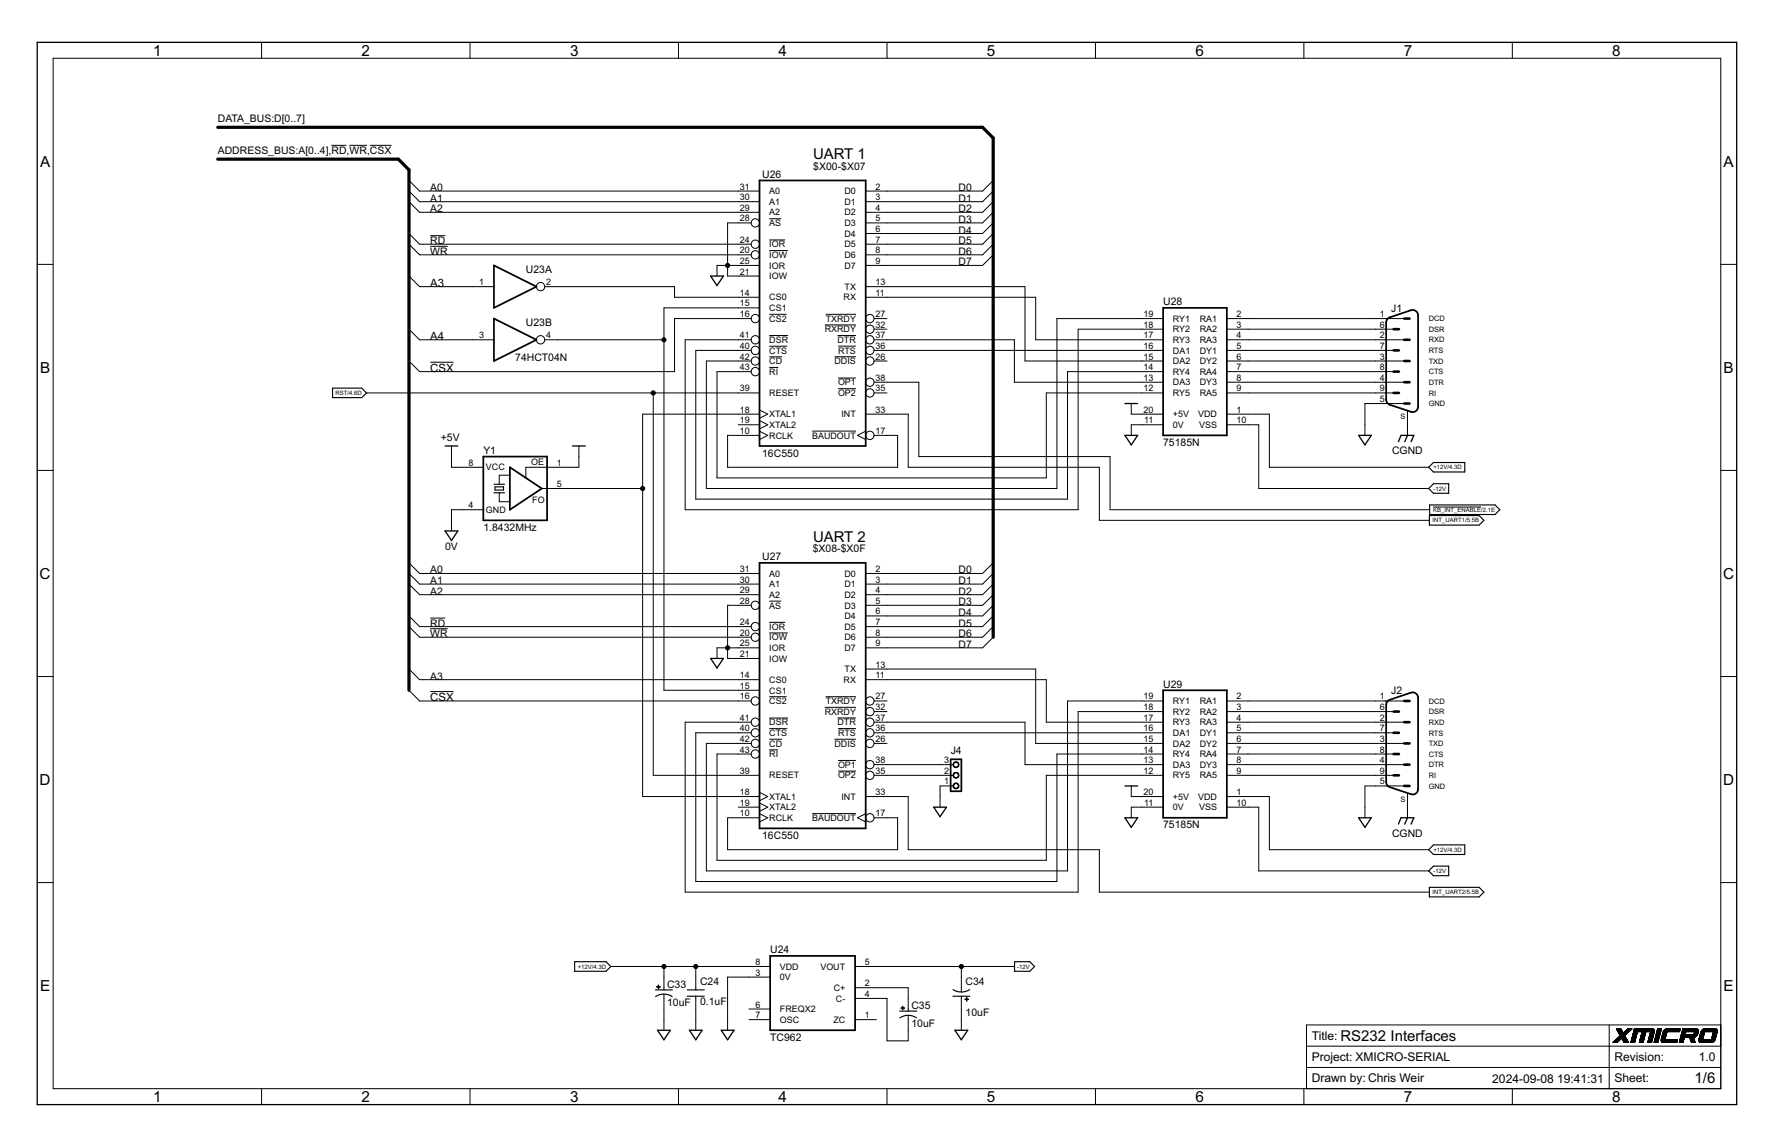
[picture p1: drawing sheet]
<svg xmlns="http://www.w3.org/2000/svg" width="432mm" height="279mm" viewBox="0 0 432 279" stroke-linecap="round" stroke-linejoin="round" font-family="sans-serif">
<g fill="none" stroke="#000" stroke-width=".24">
<path d="M12.9 14.2h405.9v250.8h-405.9zM63.7 10.3v3.9M114.4 10.3v3.9M165.1 10.3v3.9M215.9 10.3v3.9M266.6 10.3v3.9M317.4 10.3v3.9M368.1 10.3v3.9M80.7 35.4h3.6M85 35.4h4.3M90 35.4h5.3M99.5 43.9l2.6 2.6h82.8"/>
<path d="M99.5 46.5l2.6 2.6h82.8M99.5 49.1l2.6 2.6h82.8M99.5 56.8l2.6 2.6h80.8M99.5 59.4l2.6 2.6h80.8M104.7 57.4h3.7M104.7 59.9h4.3M182.9 54.3h-5.8v12.9h7.8M187.2 58.4h3.9M187.2 53.2h3M241.7 43.9l-2.5 2.6h-28.5M241.7 46.5l-2.5 2.6h-28.5M241.7 49.1l-2.5 2.6h-28.5"/>
<path d="M241.7 51.7l-2.5 2.6h-28.5M241.7 54.3l-2.5 2.5h-28.5M241.7 56.8l-2.5 2.6h-28.5M241.7 59.4l-2.5 2.6h-28.5M9.1 64.3h3.8M99.5 67.2l2.6 2.6h18.1M132.6 69.8h31.6v2.5h20.7M182.9 77.5h-18.7v12.9h-62.1l-2.6-2.5M184.9 64.6h-10.4v2.6M184.9 74.9h-23.3v93.1h23.3M187.2 76.5h4.3M187.2 61h4.5"/>
<path d="M200.8 79.1h7.5M201 76.5h7.3M210.7 72.3h41.4v10.4h31M210.7 69.8h38.8v18.1h33.6M212.7 77.5h3.2M241.7 62l-2.5 2.6h-28.5M283.1 77.5h-25.8v41.4h-85.4v-31h11M298.6 77.5h43.2M418.8 64.3h3.9M89.2 95.6h95.7M99.5 80.1l2.6 2.6h18.1M104.7 88.2h5.7"/>
<path d="M132.6 82.7h29M159 95.6v93.1h25.9M182.9 90.4h-8.4v25.9h80.2v-20.7h28.4M182.9 85.3h-13.5v36.2h90.4v-31.1h23.3M184.9 99.8l2 1-2 1M187.2 86.8h3.2M187.2 81.7h4.6M187.2 84.3h4.4M187.2 89.4h2.2M203.1 86.8h5.2M203.9 81.7h4.4M204 94.6h4.3"/>
<path d="M204 92h4.3M204 84.2h4.3M212.7 87.9h3.2M212.7 80.1h3.2M212.7 95.6h3.2M212.7 85.3h70.4M212.7 82.7h34.2v10.3h36.2M212.7 93h10.9v18.1h46.6v13h77.5M275.4 98.2v2.6h7.7M283.1 80.1h-20.7v44h-95.6v-41.4h16.1M298.6 87.9h43.2M298.6 80.1h40.6"/>
<path d="M298.6 95.6h40.6M298.6 85.3h40.6M298.6 82.7h43.2M298.6 93h43.2M298.6 90.4h40.6M341.8 98.2h-9.6v7.8M9.1 114.5h3.8M109.9 108.5v5.2h7.7M121.5 119.9v2.2h2.6M124.1 115.7h-2.6v2.2M131.9 118.9h24.5M140.9 108.5v5.2h-12.9v2.6"/>
<path d="M179.7 103.4h5.2M184.9 104.9l2 1.1-2 1M184.9 106h-7.8v7.7h41.4v-7.7h-5.8M184.9 100.8h-28.5v93.1h28.5M184.9 102.4l2 1-2 1M197.7 104.9h10.6M210.7 104.9l-2 1.1 2 1M210.7 100.8h10.4v12.9h46.5v12.9h80.1M283.1 103.4h-7.7v2.6M298.6 100.8h10.4v12.9h38.7M298.6 103.4h7.8v15.5h41.3M342.6 100v6"/>
<path d="M418.8 114.5h3.9M99.5 137l2.6 2.6h82.8M99.5 139.6l2.6 2.6h82.8M117.6 124.1h-7.7v5.1M241.7 137l-2.5 2.6h-28.5M241.7 139.6l-2.5 2.6h-28.5M348.8 123.4h11.7M99.5 142.2l2.6 2.5h82.8M99.5 149.9l2.6 2.6h80.8M99.5 152.5l2.6 2.6h80.8M104.7 150.4h3.7M104.7 153h4.3"/>
<path d="M182.9 147.3h-5.8v13h7.8M184.9 157.7h-10.4v2.6M187.2 154.1h4.5M187.2 151.5h3.9M187.2 146.3h3M241.7 142.2l-2.5 2.5h-28.5M241.7 144.7l-2.5 2.6h-28.5M241.7 147.3l-2.5 2.6h-28.5M241.7 149.9l-2.5 2.6h-28.5M241.7 152.5l-2.5 2.6h-28.5M241.7 155.1l-2.5 2.6h-28.5M9.1 164.7h3.8"/>
<path d="M99.5 162.8l2.6 2.6h82.8M99.5 168l2.6 2.6h80.8M104.7 168.3h5.7M182.9 178.4h-13.5v36.1h87.9v-31h25.8M187.2 169.6h4.3M187.2 179.9h3.2M187.2 177.3h4.4M187.2 174.8h4.6M200.8 172.1h7.5M201 169.6h7.3M203.1 179.9h5.2M203.9 174.7h4.4"/>
<path d="M204 177.3h4.3M210.7 165.4h44v10.4h28.4M210.7 162.8h41.4v18.1h31M212.7 170.6h3.2M212.7 173.2h3.2M212.7 178.4h70.4M212.7 175.8h36.8v10.3h33.6M283.1 170.6h-23.3v41.4h-87.9v-31.1h11M283.1 173.2h-20.7v43.9h-95.6v-41.3h16.1M298.6 170.6h43.2M298.6 173.2h40.6M298.6 178.4h40.6"/>
<path d="M298.6 175.8h43.2M418.8 164.7h3.9M179.7 196.4h5.2M182.9 183.5h-8.4v25.9h80.2v-20.7h28.4M184.9 198l2 1-2 1M184.9 199h-7.8v7.8h41.4v-7.8h-5.8M184.9 192.8l2 1.1-2 1M184.9 195.4l2 1-2 1.1M187.2 182.5h2.2M197.7 198h10.6M204 187.7h4.3M204 185.1h4.3"/>
<path d="M210.7 198l-2 1 2 1M210.7 193.9h10.4v12.9h46.5v10.3h80.1M212.7 180.9h3.2M212.7 188.7h19.4M212.7 186.1h19.4M232.1 191.3h-3.3v5.1M275.4 191.3v2.6h7.7M283.1 196.4h-7.7v2.6M298.6 193.9h10.4v12.9h38.7M298.6 196.4h7.8v15.6h41.3M298.6 180.9h43.2M298.6 188.7h40.6"/>
<path d="M298.6 186.1h43.2M298.6 183.5h40.6M341.8 191.3h-9.6v7.7M342.6 193.1v5.9M9.1 214.8h3.8M418.8 214.8h3.9M148.7 235.2h38.8M161.6 235.2v5.7M169.4 235.2v5.7M187.5 237.8h-10.4v12.9M208.1 235.2h38.8M234 235.2v6.2"/>
<path d="M161.6 242v8.7M169.4 242.5v8.2M182.3 248.2h5.2M182.3 245.6h5.2M208.1 240.4h13v5.7M208.1 243h7.8v10.3h5.2v-6.2M208.1 248.2h5.2M234 242.5v8.2M318 254.6h100.8M318 259.8h100.8M391.7 249.4v15.6M393.5 250.4l1 .1"/>
<path d="M393.5 250.5h1.1M393.6 250.6h1M393.6 250.6l1.1 .1M393.6 250.7h1.1M393.6 250.7l1.1 .1M393.7 252.7h2.1M393.7 250.8h1.1M393.7 253.6h-1M393.7 250.9h1.1M393.7 250.9l1.1 .1M393.8 253.6h-1.1M393.8 251h1.1"/>
<path d="M393.8 252.6h1.9M393.8 251.1h1.1M393.8 253.5h-1M393.9 252.6h1.8M393.9 251.1h1M393.9 251.2h1M393.9 253.4l-1 .1M393.9 251.2l1.1 .1M393.9 252.5h1.8M394 251.3h1M394 253.4h-1.1M394 251.4h1.1"/>
<path d="M394 252.4h1.6M394 251.4h2.1M394 253.3h-1M394.1 251.5h1.9M394.1 252.4h1.5M394.1 253.2l-1 .1M394.1 252.3h1.5M394.2 253.2h-1.1M394.2 251.7h1.6M394.2 252.2h1.3M394.2 251.8h1.5M394.3 253.1l-1.1 .1"/>
<path d="M394.3 253.1h-1M394.3 252.2h1.2M394.3 251.9h1.3M394.3 252h1.2M394.4 253h-1.1M394.4 252.1h1.1M394.4 252.1l-1.8 1.6h1.1M394.4 252.9l-1 .1M394.5 252.9h-1M394.6 252.8l-1 .1M394.6 252.8h-1M394.8 252.8h1"/>
<path d="M394.8 252.8l1.1 .1M394.9 252.9h1M394.9 252.9l1.1 .1M394.9 253h1.1M395 253.1h1M395 253.2h1.1M395.1 253.2l1 .1M395.1 253.3h1.1M395.1 253.4h1.1M395.2 253.4l1 .1M395.2 253.5h1.1M395.2 253.6h1.1"/>
<path d="M395.4 252.1l1 1.6h-1.1l-.6-1-1.1 1M395.4 252.1l1.8-1.7h-1l-1.1 1.1-.6-1.1h-1.1l1 1.7M395.4 252l-1 .1M395.6 251.8l-1.3 .1M395.9 251.7h-1.7M395.9 251.6h-1.8M396 251.5l-1.9 .1M396.2 251.4h-1.1M396.2 251.3h-1M396.3 251.2l-1 .1M396.4 251.2h-1.1M396.4 251.1h-1"/>
<path d="M396.5 251.1h-1M396.6 251h-1.1M396.6 250.9l-1 .1M396.7 250.9h-1M396.8 250.8h-1.1M396.9 250.7l-1.1 .1M396.9 250.7h-1M397 250.6l-1.1 .1M397 253.6h.9M397 250.6h-1M397 253.4h1M397.1 253.3h.9"/>
<path d="M397.1 253.2h.9M397.1 250.5h-1.1M397.1 253.1h.9M397.2 252.9h.9M397.2 250.4l-1.1 .1M397.2 252.8h.9M397.3 252.6h.9M397.3 252.4h.9M397.3 252.3h.9M397.4 252.2h.9M397.4 252.1h.9M397.4 251.9h.9"/>
<path d="M397.4 251.8h1M397.5 251.7h.9M397.5 251.6h.9M397.5 251.5h.9M397.6 251.4h.9M397.6 251.2h.9M397.6 251.1h.9M397.7 251h5M397.7 250.9h5M397.7 250.8h5M397.7 250.7h4.9M397.8 250.6h4.8"/>
<path d="M397.8 250.5h4.7M397.8 250.4l4.7 .1M397.9 253.6h-.9M397.9 253.5h-.9M398 253.4l-1 .1M398 253.2h-.9M398 253.1l-.9 .1M398.1 253h-.9M398.1 252.9l-.9 .1M398.1 252.8h-.9M398.1 252.7h-.9M398.2 252.6l-1 .1"/>
<path d="M398.2 252.5l-.9 .1M398.2 252.5h-.9M398.3 252.3h-1M398.3 252.2h-1M398.3 252l-.9 .1M398.3 252h-.9M398.4 251.8h-.9M398.4 251.7l-.9 .1M398.4 251.5l-.9 .1M398.5 251.3h-.9M398.5 251.2l-.9 .1M398.5 251.1l-.6 2.6"/>
<path d="M399.1 253.6h.9M399.1 253.5h.9M399.1 253.3h.9M399.2 253.1h.9M399.2 253h.9M399.2 252.9h1M399.3 252.8h.9M399.3 252.6h.9M399.4 252.4h.9M399.4 252.3h.9M399.5 252.1h.8M399.5 251.9h.9"/>
<path d="M399.5 251.8h.9M399.6 251.6h.9M399.6 251.4h.9M399.7 251.1l-.7 2.6h.9l.7-2.6M399.7 251.1h.9M400 253.6h-.9M400 253.4l-.9 .1M400 253.4h-.9M400.1 253.2h-.9M400.1 253.1h-.9M400.1 252.9l-.9 .1M400.2 252.9h-1"/>
<path d="M400.2 252.7h-.9M400.2 252.6h-.9M400.2 252.5l-.9 .1M400.3 252.5h-.9M400.3 252.4h-.9M400.3 252.2h-.9M400.3 252.1l-.9 .1M400.4 252.1h-.9M400.4 252h-.9M400.5 251.7l-1 .1M400.5 251.7h-.9M400.5 251.6h-.9"/>
<path d="M400.5 251.5h-.9M400.6 251.3h-1M400.6 251.2l-.9 .1M400.6 251.2h-.9M401.1 253.6h.9M401.2 253.4h.9M401.2 253.3h.9M401.2 253.1h.9M401.3 253.1h.8M401.3 252.9h.9M401.3 252.8h.9M401.4 252.6h.9"/>
<path d="M401.4 252.4h.9M401.4 252.3h.9M401.5 252.1h.9M401.5 252h.9M401.6 251.9h.8M401.6 251.8h.9M401.6 251.7h.9M401.6 251.6h.9M401.7 251.5h.8M401.7 251.4h.9M401.7 251.2h.9M401.8 251.1l-.7 2.6h.9l.6-2.5"/>
<path d="M401.8 251.1h.8M402 253.6h-.9M402 253.5h-.9M402.1 253.4h-.9M402.1 253.2l-.9 .1M402.1 253.2h-.9M402.2 253h-.9M402.2 252.9l-.9 .1M402.2 252.8h-.9M402.3 252.7h-1M402.3 250.4h.1M402.3 252.5h-.9"/>
<path d="M402.4 252.3h-1M402.4 250.4h-4.6l-.8 3.3h.9M402.4 252.2h-.9M402.4 250.4l.1 .1M402.4 252l-.9 .1M402.5 250.5h.1M402.5 251.8h-.9M402.5 251.7h-.9M402.5 250.5l.1 .1M402.5 251.5l-.9 .1M402.6 251.4h-.9M402.6 250.6v.1"/>
<path d="M402.6 251.3h-.9M402.6 251.2h-.9M402.6 250.7l.1 .1M402.7 253.6h.8M402.7 253.6h.9M402.7 251.1h-5.1M402.7 250.8v.2M402.7 251l-.1 .2M402.7 253.4h.9M402.8 253.1h.9M402.8 252.9h.9M402.9 252.7h.9"/>
<path d="M402.9 252.6h.9M402.9 252.5h.9M402.9 252.4h1M403 252.2h.9M403.1 252h.8M403.1 252h.9M403.1 251.9h.9M403.1 251.7h.9M403.1 251.7h1M403.2 251.5h.9M403.3 251.2h.9M403.3 251.1h.9"/>
<path d="M403.3 251h.9M403.4 250.8h.9M403.4 250.7h.9M403.4 250.6h.9M403.4 250.5h.9M403.5 253.7h-.9l.9-3.3h.9l-.9 3.3M403.6 253.5h-.9M403.6 253.3h-.9M403.7 253.2h-.9M403.7 253h-.9M403.8 252.8l-1 .1M403.8 252.8h-.9"/>
<path d="M403.8 252.5h-.9M403.9 252.3l-.9 .1M403.9 252.3h-.9M403.9 252.1h-.9M404 251.9h-.9M404 251.8h-.9M404.1 251.6h-.9M404.1 251.4l-.9 .1M404.1 251.4h-.9M404.2 251.3h-1M404.2 251.1h-.9M404.2 251h-.9"/>
<path d="M404.3 250.9h-.9M404.3 250.6l-.9 .1M404.3 253.2h3.9M404.3 253.1h4M404.3 253.3l.1 .2M404.3 253.2v.1M404.4 253h3.9l-.2 .7h-3.5M404.4 253.4h3.8M404.4 250.5h-.9M404.4 252.9l-.1 .3M404.4 252.8h.9M404.4 253.5h3.8"/>
<path d="M404.4 252.7h.9M404.4 253.5l.2 .2M404.5 252.6h.9M404.5 253.6h3.7M404.5 252.5h.9M404.5 252.3h.9M404.6 252.1h.9M404.6 253.7h.1M404.6 251.9h1M404.7 251.8h.9M404.7 251.6h.9M404.7 251.4h1"/>
<path d="M404.8 251.4h.9M404.8 251.2l-.4 1.7M404.8 251.1h.9M404.9 251.1l-.1 .1M404.9 251h3.9M404.9 250.9v.2M405 250.8h3.9M405 250.8l-.1 .1M405.2 250.7h3.7M405.2 250.6l-.2 .2M405.2 250.6h3.7M405.3 253h-.9"/>
<path d="M405.3 252.9h-.9M405.3 252.8l-.9 .1M405.4 252.6l-.9 .1M405.4 252.5h-.9M405.4 252.4h-.9M405.5 252.2h-.9M405.5 252.1l-.9 .1M405.5 250.4h3.5l-.2 .7h-3.9M405.5 252l-.9 .1M405.5 252h-.9M405.6 251.9h-1M405.6 250.4l-.4 .2"/>
<path d="M405.6 251.7l-.9 .1M405.6 251.7h-.9M405.6 251.5l-.9 .1M405.7 251.5h-1M405.7 251.3h-.9M405.7 251.2l-.9 .1M405.7 251.2h-.9M405.7 251.1l-.4 1.9M408.2 253.3h-3.8M408.2 253.2l-3.9 .1M408.3 253.1h-3.9M408.8 253.6h.9"/>
<path d="M408.8 253.5h.9M408.9 250.9h-4M408.9 253.2h.9M408.9 250.8h-3.9M408.9 250.7h-3.8M408.9 253h.9M408.9 253h1M408.9 250.5h-3.6M409 250.4l-3.6 .1M409 252.8h.9M409 252.7h.9M409.1 252.5h.9"/>
<path d="M409.3 251.8h3.9M409.3 251.6h.9M409.3 251.4h1M409.4 251.4h.9M409.4 251.2h.9M409.4 251.1h.9M409.4 251.1h4M409.5 250.8h3.9M409.5 250.7l3.9 .1M409.5 250.7h3.8M409.6 250.6l3.7 .1M409.6 250.6h3.7"/>
<path d="M409.6 250.5h3.6M409.6 250.5h3.5M409.6 250.4l-.9 3.3h1l.3-1.2M409.6 250.4h3.4M409.6 250.4l.7 .7-.1 .7M409.7 253.6h-.9M409.7 253.4h-.9M409.8 253.3h-.9M409.8 253.1l-.9 .1M409.8 253.1h-.9M409.9 252.9h-.9M409.9 252.8h-.9"/>
<path d="M409.9 252.6l-.9 .1M410 252.6h-1M410.2 251.7l-.9 .1M410.2 251.7h-.9M410.2 251.5l-.9 .1M410.3 251.5h-1M410.3 251.3h-.9M410.3 251.2h-.9M411.3 252.5l.9 .1M411.3 252.6h.9M411.4 252.7h.8M411.4 252.8h.9"/>
<path d="M411.4 252.8l.9 .1M411.4 252.9h.9M411.4 252.9l.9 .1M411.5 253h.9M411.5 253.1h.9M411.5 253.1l.9 .1M411.5 253.2h.9M411.5 253.2l1 .1M411.6 253.3h.9M411.6 253.4h.9M411.6 253.5h.9M411.6 253.6h1"/>
<path d="M411.7 253.6h.9M412.3 251.7h.9M412.3 251.6h.9M412.4 252.5h-3.3M412.4 251.4h.9M412.4 251.3h.9M412.5 251.1h.9M412.5 251.1l-.2 .7M412.6 252.4h-3.5M412.7 252.3l-.5 .2 .4 1.2h-.9l-.4-1.2M412.7 252.3l-3.6 .1M412.8 252.3h-3.7"/>
<path d="M412.9 252.2h-3.7M412.9 252.1l-3.7 .1M412.9 252.1h-3.7M412.9 250.4l.2 .1M413 252l-3.8 .1M413 252l-.3 .3M413 252h-3.8M413.1 251.9h-3.9M413.1 250.5l.3 .3M413.2 251.8l-.2 .2M413.2 251.7l-.9 .1M413.2 251.7v.1"/>
<path d="M413.2 251.6v.1M413.3 251.5l-.9 .1M413.3 251.5h-.9M413.3 251.2l-.9 .1M413.4 251.2h-.9M413.4 250.8v.1M413.4 251h-4M413.4 250.9l-3.9 .1M413.4 250.9h-3.9M413.4 250.9v.1M413.4 251l-.2 .6M413.5 253.3h3.8"/>
<path d="M413.5 253.1h3.9M413.5 253h3.9M413.5 253v.2M413.5 253.2l.1 .1M413.6 253.4h3.6M413.6 252.9l-.1 .1M413.6 253.3v.1M413.6 252.8h.9M413.6 253.4l.1 .2M413.6 253.5h3.5M413.6 253.6h3.4M413.6 252.6h.9"/>
<path d="M413.7 253.6l.1 .1M413.7 253.6h3.3M413.7 252.3h.9M413.8 253.7h3.1M413.8 252.1h.9M413.9 251.8h.8M413.9 251.8h.9M413.9 251.6h.9M413.9 251.5h.9M414 251.3h.9M414 251.2h.9M414 251.2l-.4 1.7"/>
<path d="M414 251.1h.9M414.1 250.9h3.9M414.2 250.9l-.2 .3M414.2 250.8h3.8M414.3 250.7h3.6M414.4 250.6h3.5M414.4 252.9l-.9 .1M414.5 252.9h-.9M414.5 250.5h3.4M414.5 250.5l-.3 .4M414.5 252.7h-.9M414.5 252.6h-.9"/>
<path d="M414.5 250.5h3.3M414.6 252.5h-.9M414.6 252.4h-.9M414.6 250.5h-.1M414.6 252.2h-.9M414.7 252.2h-1M414.7 252h-.9M414.7 250.4h3M414.7 251.9h-.9M414.7 250.4l-.1 .1M414.7 251.8l-.9 .1M414.8 251.7h-.9"/>
<path d="M414.8 251.5h-.9M414.8 251.4l-.9 .1M414.9 251.4h-.9M414.9 250.4h-.2M414.9 251.2h-.9M415 250.4l-.6 2.6M416.6 252.9h.9M416.6 252.8h.9M416.7 252.6h.9M416.7 252.5h.9M416.8 252.3h.8M416.8 252.3h.9"/>
<path d="M416.8 252.1h.9M416.8 253.7h-.1M416.9 251.8h.9M416.9 251.6h.9M417 251.4h.9M417 253.6l-.2 .1M417 251.3h.9M417.1 251.1h.9M417.1 251.1l-.5 1.9M417.1 253.5l-.1 .1M417.2 253.4l-.1 .1M417.3 253.2l-3.8 .1"/>
<path d="M417.4 253.2h-3.9M417.4 253.1l-3.9 .1M417.4 253.1l-.2 .3M417.5 252.9l-.9 .1M417.5 252.9l-.1 .2M417.5 252.9h-.9M417.5 250.4h.2M417.6 252.7h-1M417.6 252.6h-.9M417.6 252.5h-.9M417.6 252.4h-.9M417.7 252.2h-.9"/>
<path d="M417.7 252.1l-.9 .1M417.7 250.4l.2 .2M417.7 252h-.9M417.8 251.9h-.9M417.8 251.7l-.9 .1M417.8 251.7h-.9M417.9 251.5l-1 .1M417.9 251.5h-.9M417.9 250.6v.1M417.9 251.4h-.9M417.9 250.7l.1 .1M417.9 251.2l-.9 .1"/>
<path d="M417.9 250.7h-3.6M418 251.2h-1M418 251.1h-4M418 251h-3.9M418 250.9l-3.9 .1M418 250.8h-3.8M418 251.1l-.5 1.8M418 250.8v.3M418.8 249.4h-100.8v15.6M63.7 265v3.8M114.4 265v3.8M165.1 265v3.8"/>
<path d="M215.9 265v3.8M266.6 265v3.8M317.4 265v3.8M368.1 265v3.8"/>
<circle cx="183.9" cy="59.4" r="1.02"/>
<circle cx="183.9" cy="54.3" r="1.02"/>
<circle cx="131.6" cy="69.8" r="1.02"/>
<circle cx="183.9" cy="62" r="1.02"/>
<circle cx="183.9" cy="77.5" r="1.02"/>
<circle cx="211.7" cy="77.5" r="1.02"/>
<circle cx="131.6" cy="82.7" r="1.02"/>
<circle cx="183.9" cy="85.3" r="1.02"/>
<circle cx="183.9" cy="87.9" r="1.02"/>
<circle cx="183.9" cy="90.4" r="1.02"/>
<circle cx="183.9" cy="82.7" r="1.02"/>
<circle cx="211.7" cy="93" r="1.02"/>
<circle cx="211.7" cy="85.3" r="1.02"/>
<circle cx="211.7" cy="82.7" r="1.02"/>
<circle cx="211.7" cy="87.9" r="1.02"/>
<circle cx="211.7" cy="80.1" r="1.02"/>
<circle cx="211.7" cy="95.6" r="1.02"/>
<circle cx="211.7" cy="106" r="1.02"/>
<circle cx="183.9" cy="155.1" r="1.02"/>
<circle cx="183.9" cy="147.3" r="1.02"/>
<circle cx="183.9" cy="152.5" r="1.02"/>
<circle cx="183.9" cy="175.8" r="1.02"/>
<circle cx="183.9" cy="170.6" r="1.02"/>
<circle cx="183.9" cy="178.4" r="1.02"/>
<circle cx="211.7" cy="178.4" r="1.02"/>
<circle cx="211.7" cy="175.8" r="1.02"/>
<circle cx="211.7" cy="173.2" r="1.02"/>
<circle cx="211.7" cy="170.6" r="1.02"/>
<circle cx="183.9" cy="180.9" r="1.02"/>
<circle cx="183.9" cy="183.5" r="1.02"/>
<circle cx="211.7" cy="199" r="1.02"/>
<circle cx="211.7" cy="188.7" r="1.02"/>
<circle cx="211.7" cy="186.1" r="1.02"/>
<circle cx="211.7" cy="180.9" r="1.02"/>
</g>
<g fill="none" stroke="#000" stroke-width=".28">
<path d="M80.9 94.5h7.2l1.1 1.1-1.1 1.2h-7.2zM120.2 119.9h2.6M120.2 117.9h2.6M120.5 118.5h2.1v.8h-2.1zM347.7 113.7l1.2-1.1h7.6v2.3h-7.6zM347.7 118.9l1.2-1.2h3.7v2.4h-3.7zM347.9 125.5h12.1l1.2 1.1-1.2 1.2h-12.1zM348 122.9h15.9l1.2 1.2-1.2 1.1h-15.9zM347.7 206.8l1.2-1.2h7.6v2.4h-7.6zM347.9 216h12.1l1.2 1.1-1.2 1.2h-12.1zM348.9 210.8h3.7v2.3h-3.7l-1.2-1.1zM139.9 234.1h7.6l1.2 1.1-1.2 1.2h-7.6z"/>
<path d="M247 234.1h3.7l1.1 1.1-1.1 1.2h-3.7zM159.5 240.9h4.2M159.6 242.5a3.7 3.7 0 0 1 4 0M167.3 242.5h4.1M167.3 240.9h4.1M219 246.1h4.1M219.1 247.7a3.7 3.7 0 0 1 4 0M231.9 242.5h4.2M232 240.8a3.7 3.7 0 0 0 4 0"/>
</g>
<path d="M184.9 43.9h25.8v64.6h-25.8zM120.2 77.5l10.4 5.2-10.4 5.2zM120.2 64.6l10.4 5.2-10.4 5.1zM283.1 74.9h15.5v31.1h-15.5zM337.8 77.6l.5-.4 5.2-1.7a1.32 1.32 0 0 1 1.7 1.2v22.3a1.3 1.3 0 0 1-1.7 1.2l-5.2-1.7-.5-.4-.4-.5v-19.1zM117.6 111.1h15.6v15.5h-15.6zM124.1 113.7l7.8 5.2-7.8 5.2zM184.9 137h25.8v64.6h-25.8zM283.1 168h15.5v31h-15.5zM337.8 170.6l.5-.3 5.2-1.7a1.32 1.32 0 0 1 1.7 1.2v22.3a1.3 1.3 0 0 1-1.7 1.2l-5.2-1.7-.5-.4-.4-.5v-19.2zM231.4 184.8h2.6v7.8h-2.6zM187.5 232.6h20.6v18.1h-20.6z" fill="none" stroke="#000" stroke-width=".42"/>
<g fill="none" stroke="#000" stroke-width=".32">
<path d="M9.1 10.3h413.6v258.5h-413.6zM173 67.2h3.1l-1.6 2.3zM273.8 98.2h3.1M108.3 108.5h3.1M139.4 108.5h3.1M273.8 106h3.1l-1.5 2.3zM330.7 106h3.1l-1.6 2.3zM340.4 107.5l.6-1.5h3.1l-.6 1.5M342.6 106l-.7 1.5M108.3 129.2h3.1l-1.5 2.4zM173 160.3h3.1l-1.6 2.3zM227.3 196.4h3.1l-1.6 2.4z"/>
<path d="M273.8 199h3.1l-1.5 2.4zM273.8 191.3h3.1M330.7 199h3.1l-1.6 2.4zM342.6 199l-.7 1.6M340.4 200.6l.6-1.6h3.1l-.6 1.6M160 250.7h3.2l-1.6 2.4zM167.8 250.7h3.1l-1.5 2.4zM175.6 250.7h3.1l-1.6 2.4zM232.4 250.7h3.1l-1.5 2.4z"/>
</g>
<g fill="#000" stroke="#000" stroke-width=".24">
<path d="M232.1 185.6a.73 .73 0 0 1 1.2 .1 .73 .73 0 0 1-.4 1.1 .73 .73 0 0 1-.9-.7h.1a.58 .58 0 0 1 .9-.5 .58 .58 0 0 1 .1 1 .58 .58 0 0 1-.9-.3l-.1-.2h-.1z" fill-rule="evenodd"/>
<path d="M232.1 190.8a.73 .73 0 0 1 1.2 .1 .73 .73 0 0 1-.4 1.1 .73 .73 0 0 1-.9-.7h.1a.57 .57 0 0 1 .9-.5 .57 .57 0 0 1 .1 1 .57 .57 0 0 1-.9-.3l-.2-.2z" fill-rule="evenodd"/>
<path d="M232.1 188.2a.73 .73 0 0 1 1.2 .1 .73 .73 0 0 1-.4 1.1 .73 .73 0 0 1-.9-.7h.1a.58 .58 0 0 1 .9-.5 .58 .58 0 0 1 .1 1 .58 .58 0 0 1-.9-.3l-.2-.2z" fill-rule="evenodd"/>
<circle cx="177.1" cy="64.6" r=".51"/>
<circle cx="159" cy="95.6" r=".51"/>
<circle cx="161.6" cy="82.7" r=".51"/>
<circle cx="156.4" cy="118.9" r=".51"/>
<circle cx="177.1" cy="157.7" r=".51"/>
<circle cx="161.6" cy="235.2" r=".51"/>
<circle cx="169.4" cy="235.2" r=".51"/>
<circle cx="234" cy="235.2" r=".51"/>
</g>
<g fill="none" stroke="#000" stroke-width=".63">
<path d="M341.8 77.5h1.3M339.2 95.6h1.3M339.2 90.4h1.3M339.2 85.3h1.3M339.2 80.1h1.3M341.8 98.2h1.3M341.8 93h1.3M341.8 87.9h1.3M341.8 82.7h1.3M339.2 178.4h1.3M339.2 173.2h1.3M341.8 175.8h1.3"/>
<path d="M341.8 170.6h1.3M339.2 188.7h1.3M339.2 183.5h1.3M341.8 191.3h1.3M341.8 186.1h1.3M341.8 180.9h1.3"/>
</g>
<path d="M160.2 239.7h.1v.9h-.1zM159.8 240.1h.9v.1h-.9zM219.3 245.3h.9v.1h-.9zM219.7 244.9h.1v.9h-.1zM234.9 243.1h.9v.2h-.9zM235.2 242.8h.2v.8h-.2z" fill="#000" stroke="#000" stroke-width=".24"/>
<path d="M53 31h186.2l2.5 2.6v121.5M53 38.7h44l2.5 2.6v126.7" fill="none" stroke="#000" stroke-width=".78"/>
<g font-size="4.1">
<text x="37.3" y="13.6">1</text>
<text x="88" y="13.6">2</text>
<text x="138.7" y="13.6">3</text>
<text x="189.5" y="13.6">4</text>
<text x="240.2" y="13.6">5</text>
<text x="291" y="13.6">6</text>
<text x="341.7" y="13.6">7</text>
<text x="392.4" y="13.6">8</text>
<text x="9.7" y="40.6">A</text>
<text x="197.9" y="38.7">UART 1</text>
<text x="419.5" y="40.6">A</text>
<text x="9.7" y="90.7">B</text>
<text x="419.5" y="90.7">B</text>
<text x="197.9" y="131.8">UART 2</text>
<text x="9.6" y="140.9">C</text>
<text x="419.4" y="140.9">C</text>
<text x="9.6" y="191.1">D</text>
<text x="419.4" y="191.1">D</text>
<text x="9.7" y="241.2">E</text>
<text x="419.5" y="241.2">E</text>
<text x="326.3" y="253.3">RS232 Interfaces</text>
<text x="412.5" y="263.7">1/6</text>
<text x="37.3" y="268.2">1</text>
<text x="88" y="268.2">2</text>
<text x="138.7" y="268.2">3</text>
<text x="189.5" y="268.2">4</text>
<text x="240.2" y="268.2">5</text>
<text x="291" y="268.2">6</text>
<text x="341.7" y="268.2">7</text>
<text x="392.4" y="268.2">8</text>
</g>
<g font-size="3.3">
<text x="319.3" y="253.1">Title:</text>
<text x="319.3" y="258.2">Project: XMICRO-SERIAL</text>
<text x="319.3" y="263.4">Drawn by: Chris Weir</text>
<text x="363.2" y="263.7">2024-09-08</text>
<text x="379" y="263.7">19:41:31</text>
<text x="393" y="258.2">Revision:</text>
<text x="393" y="263.4">Sheet:</text>
<text x="413.5" y="258.2">1.0</text>
</g>
<g font-size="3.1">
<text x="104.7" y="69.8">A3</text>
<text x="104.7" y="82.7">A4</text>
<text x="104.7" y="90.5">CSX</text>
<text x="104.7" y="170.6">CSX</text>
</g>
<g font-size="2.8">
<text x="53" y="29.7">DATA_BUS:D[0..7]</text>
<text x="53" y="37.5">ADDRESS_BUS:A[0..4],RD,WR,CSX</text>
<text x="197.9" y="41.3">$X00-$X07</text>
<text x="104.7" y="46.5">A0</text>
<text x="185.5" y="43.3">U26</text>
<text x="233.3" y="46.5">D0</text>
<text x="104.7" y="51.7">A2</text>
<text x="104.7" y="49.1">A1</text>
<text x="233.3" y="51.7">D2</text>
<text x="233.3" y="49.1">D1</text>
<text x="104.7" y="59.4">RD</text>
<text x="233.3" y="59.4">D5</text>
<text x="233.3" y="56.8">D4</text>
<text x="233.3" y="54.3">D3</text>
<text x="104.7" y="62">WR</text>
<text x="233.3" y="64.6">D7</text>
<text x="233.3" y="62">D6</text>
<text x="128" y="66.5">U23A</text>
<text x="283.1" y="74.3">U28</text>
<text x="338.7" y="75.8">J1</text>
<text x="128" y="79.5">U23B</text>
<text x="125.4" y="87.9">74HCT04N</text>
<text x="107.3" y="107.3">+5V</text>
<text x="117.6" y="110.5">Y1</text>
<text x="185.5" y="111.1">16C550</text>
<text x="283.1" y="108.5">75185N</text>
<text x="338.8" y="110.6">CGND</text>
<text x="117.6" y="129.2">1.8432MHz</text>
<text x="108.3" y="133.9">0V</text>
<text x="185.5" y="136.3">U27</text>
<text x="197.8" y="134.4">$X08-$X0F</text>
<text x="104.7" y="142.2">A1</text>
<text x="104.7" y="139.6">A0</text>
<text x="233.3" y="142.2">D1</text>
<text x="233.3" y="139.6">D0</text>
<text x="104.7" y="144.7">A2</text>
<text x="233.3" y="149.9">D4</text>
<text x="233.3" y="147.3">D3</text>
<text x="233.3" y="144.7">D2</text>
<text x="104.7" y="152.5">RD</text>
<text x="104.7" y="155.1">WR</text>
<text x="233.3" y="155.1">D6</text>
<text x="233.3" y="152.5">D5</text>
<text x="233.3" y="157.7">D7</text>
<text x="104.7" y="165.4">A3</text>
<text x="283.1" y="167.4">U29</text>
<text x="338.7" y="168.9">J2</text>
<text x="231.4" y="183.5">J4</text>
<text x="283.1" y="201.6">75185N</text>
<text x="338.8" y="203.7">CGND</text>
<text x="185.5" y="204.2">16C550</text>
<text x="187.5" y="232">U24</text>
<text x="170.4" y="239.8">C24</text>
<text x="235" y="239.8">C34</text>
<text x="162.4" y="244.8">10uF</text>
<text x="162.4" y="240.4">C33</text>
<text x="170.4" y="244.7">0.1uF</text>
<text x="221.8" y="245.6">C35</text>
<text x="221.8" y="250">10uF</text>
<text x="235" y="247.3">10uF</text>
<text x="187.5" y="253.3">TC962</text>
</g>
<g font-size="2.4">
<text x="180.1" y="46.1">31</text>
<text x="187.2" y="47.3">A0</text>
<text x="205.6" y="47.3">D0</text>
<text x="213.1" y="46.1">2</text>
<text x="180.1" y="53.9">28</text>
<text x="180.1" y="51.3">29</text>
<text x="180.1" y="48.7">30</text>
<text x="187.2" y="52.4">A2</text>
<text x="187.2" y="49.9">A1</text>
<text x="205.6" y="49.9">D1</text>
<text x="205.6" y="52.4">D2</text>
<text x="213.1" y="48.7">3</text>
<text x="213.1" y="51.3">4</text>
<text x="213.1" y="53.9">5</text>
<text x="180.1" y="59.1">24</text>
<text x="187.2" y="55">AS</text>
<text x="205.6" y="55">D3</text>
<text x="205.6" y="57.6">D4</text>
<text x="213.1" y="56.5">6</text>
<text x="213.1" y="59.1">7</text>
<text x="180.1" y="61.6">20</text>
<text x="180.1" y="64.2">25</text>
<text x="187.2" y="62.8">IOW</text>
<text x="187.2" y="60.2">IOR</text>
<text x="187.2" y="65.4">IOR</text>
<text x="205.6" y="60.2">D5</text>
<text x="205.6" y="62.8">D6</text>
<text x="205.6" y="65.4">D7</text>
<text x="213.1" y="61.6">8</text>
<text x="213.1" y="64.2">9</text>
<text x="116.6" y="69.4">1</text>
<text x="133" y="69.4">2</text>
<text x="180.1" y="72">14</text>
<text x="180.1" y="66.8">21</text>
<text x="187.2" y="68">IOW</text>
<text x="205.5" y="70.5">TX</text>
<text x="213.1" y="72">11</text>
<text x="213.1" y="69.4">13</text>
<text x="180.1" y="74.6">15</text>
<text x="180.1" y="77.2">16</text>
<text x="187.2" y="73.1">CS0</text>
<text x="187.2" y="75.7">CS1</text>
<text x="205.3" y="73.1">RX</text>
<text x="213.1" y="77.2">27</text>
<text x="278.3" y="77.2">19</text>
<text x="301" y="77.2">2</text>
<text x="335.8" y="77.2">1</text>
<text x="116.6" y="82.3">3</text>
<text x="133" y="82.3">4</text>
<text x="180.1" y="82.3">41</text>
<text x="187.2" y="78.3">CS2</text>
<text x="187.2" y="83.5">DSR</text>
<text x="200.8" y="80.9">RXRDY</text>
<text x="201" y="78.3">TXRDY</text>
<text x="203.9" y="83.5">DTR</text>
<text x="213.1" y="79.7">32</text>
<text x="213.1" y="82.3">37</text>
<text x="278.3" y="79.7">18</text>
<text x="278.3" y="82.3">17</text>
<text x="285.5" y="78.3">RY1</text>
<text x="285.5" y="80.9">RY2</text>
<text x="285.5" y="83.5">RY3</text>
<text x="292" y="78.3">RA1</text>
<text x="292" y="80.9">RA2</text>
<text x="292" y="83.5">RA3</text>
<text x="301" y="79.7">3</text>
<text x="301" y="82.3">4</text>
<text x="335.8" y="82.3">2</text>
<text x="335.8" y="79.7">6</text>
<text x="180.1" y="84.9">40</text>
<text x="180.1" y="87.5">42</text>
<text x="187.2" y="86.1">CTS</text>
<text x="187.2" y="88.6">CD</text>
<text x="203.1" y="88.6">DDIS</text>
<text x="204" y="86">RTS</text>
<text x="213.1" y="87.5">26</text>
<text x="213.1" y="84.9">36</text>
<text x="278.3" y="84.9">16</text>
<text x="278.3" y="87.5">15</text>
<text x="285.5" y="86.1">DA1</text>
<text x="285.5" y="88.6">DA2</text>
<text x="292" y="86">DY1</text>
<text x="292" y="88.6">DY2</text>
<text x="301" y="84.9">5</text>
<text x="301" y="87.5">6</text>
<text x="335.8" y="87.5">3</text>
<text x="335.8" y="84.9">7</text>
<text x="180.1" y="95.3">39</text>
<text x="180.1" y="90.1">43</text>
<text x="187.2" y="91.2">RI</text>
<text x="204" y="93.8">OP1</text>
<text x="213.1" y="95.3">35</text>
<text x="213.1" y="92.7">38</text>
<text x="278.3" y="92.7">13</text>
<text x="278.3" y="90.1">14</text>
<text x="278.3" y="95.3">12</text>
<text x="285.5" y="93.8">DA3</text>
<text x="285.5" y="91.2">RY4</text>
<text x="292" y="91.2">RA4</text>
<text x="292" y="93.8">DY3</text>
<text x="301" y="90.1">7</text>
<text x="301" y="95.3">9</text>
<text x="301" y="92.7">8</text>
<text x="335.8" y="92.7">4</text>
<text x="335.8" y="90.1">8</text>
<text x="335.8" y="95.3">9</text>
<text x="180.1" y="100.4">18</text>
<text x="187.2" y="101.6">XTAL1</text>
<text x="187.2" y="96.4">RESET</text>
<text x="204" y="96.4">OP2</text>
<text x="204.8" y="101.6">INT</text>
<text x="213.1" y="100.4">33</text>
<text x="278.3" y="100.4">20</text>
<text x="285.5" y="101.6">+5V</text>
<text x="285.5" y="96.4">RY5</text>
<text x="291.7" y="101.6">VDD</text>
<text x="292" y="96.4">RA5</text>
<text x="301" y="100.4">1</text>
<text x="335.8" y="97.8">5</text>
<text x="180.1" y="105.6">10</text>
<text x="180.1" y="103">19</text>
<text x="187.2" y="106.7">RCLK</text>
<text x="187.2" y="104.2">XTAL2</text>
<text x="197.7" y="106.7">BAUDOUT</text>
<text x="213.1" y="105.6">17</text>
<text x="278.5" y="103">11</text>
<text x="285.5" y="104.2">0V</text>
<text x="291.9" y="104.1">VSS</text>
<text x="301" y="103">10</text>
<text x="114.1" y="113.4">8</text>
<text x="129.3" y="113.2">OE</text>
<text x="135.5" y="113.4">1</text>
<text x="118.3" y="114.5">VCC</text>
<text x="135.5" y="118.5">5</text>
<text x="114.1" y="123.7">4</text>
<text x="118.3" y="124.8">GND</text>
<text x="129.5" y="122.5">FO</text>
<text x="180.1" y="141.8">30</text>
<text x="180.1" y="139.2">31</text>
<text x="187.2" y="142.9">A1</text>
<text x="187.2" y="140.3">A0</text>
<text x="205.6" y="140.3">D0</text>
<text x="205.6" y="142.9">D1</text>
<text x="213.1" y="139.2">2</text>
<text x="213.1" y="141.8">3</text>
<text x="180.1" y="147">28</text>
<text x="180.1" y="144.4">29</text>
<text x="187.2" y="148.1">AS</text>
<text x="187.2" y="145.5">A2</text>
<text x="205.6" y="145.5">D2</text>
<text x="205.6" y="148.1">D3</text>
<text x="213.1" y="144.4">4</text>
<text x="213.1" y="147">5</text>
<text x="213.1" y="149.6">6</text>
<text x="180.1" y="154.7">20</text>
<text x="180.1" y="152.1">24</text>
<text x="187.2" y="155.9">IOW</text>
<text x="187.2" y="153.3">IOR</text>
<text x="205.6" y="150.7">D4</text>
<text x="205.6" y="153.3">D5</text>
<text x="205.6" y="155.9">D6</text>
<text x="213.1" y="152.1">7</text>
<text x="213.1" y="154.7">8</text>
<text x="180.1" y="159.9">21</text>
<text x="180.1" y="157.3">25</text>
<text x="187.2" y="161">IOW</text>
<text x="187.2" y="158.4">IOR</text>
<text x="205.6" y="158.4">D7</text>
<text x="213.1" y="157.3">9</text>
<text x="180.1" y="165.1">14</text>
<text x="180.1" y="167.6">15</text>
<text x="187.2" y="166.2">CS0</text>
<text x="205.3" y="166.2">RX</text>
<text x="205.5" y="163.6">TX</text>
<text x="213.1" y="165.1">11</text>
<text x="213.1" y="162.5">13</text>
<text x="180.1" y="170.2">16</text>
<text x="187.2" y="168.8">CS1</text>
<text x="187.2" y="171.4">CS2</text>
<text x="200.8" y="174">RXRDY</text>
<text x="201" y="171.4">TXRDY</text>
<text x="213.1" y="170.2">27</text>
<text x="213.1" y="172.8">32</text>
<text x="278.3" y="170.2">19</text>
<text x="278.3" y="172.8">18</text>
<text x="285.5" y="171.4">RY1</text>
<text x="285.5" y="174">RY2</text>
<text x="292" y="171.4">RA1</text>
<text x="292" y="174">RA2</text>
<text x="301" y="170.2">2</text>
<text x="301" y="172.8">3</text>
<text x="335.8" y="170.2">1</text>
<text x="335.8" y="172.8">6</text>
<text x="180.1" y="178">40</text>
<text x="180.1" y="175.4">41</text>
<text x="187.2" y="179.1">CTS</text>
<text x="187.2" y="176.5">DSR</text>
<text x="203.9" y="176.5">DTR</text>
<text x="204" y="179.1">RTS</text>
<text x="213.1" y="178">36</text>
<text x="213.1" y="175.4">37</text>
<text x="278.3" y="178">16</text>
<text x="278.3" y="175.4">17</text>
<text x="285.5" y="179.1">DA1</text>
<text x="285.5" y="176.5">RY3</text>
<text x="292" y="176.5">RA3</text>
<text x="292" y="179.1">DY1</text>
<text x="301" y="175.4">4</text>
<text x="301" y="178">5</text>
<text x="335.8" y="175.4">2</text>
<text x="335.8" y="178">7</text>
<text x="180.1" y="180.6">42</text>
<text x="180.1" y="183.2">43</text>
<text x="187.2" y="181.7">CD</text>
<text x="187.2" y="184.3">RI</text>
<text x="203.1" y="181.7">DDIS</text>
<text x="213.1" y="180.6">26</text>
<text x="213.1" y="185.7">38</text>
<text x="229.8" y="185.7">3</text>
<text x="278.3" y="180.6">15</text>
<text x="278.3" y="185.7">13</text>
<text x="278.3" y="183.2">14</text>
<text x="285.5" y="181.7">DA2</text>
<text x="285.5" y="184.3">RY4</text>
<text x="292" y="184.3">RA4</text>
<text x="292" y="181.7">DY2</text>
<text x="301" y="183.2">7</text>
<text x="301" y="180.6">6</text>
<text x="301" y="185.7">8</text>
<text x="335.8" y="180.6">3</text>
<text x="335.8" y="185.7">4</text>
<text x="335.8" y="183.2">8</text>
<text x="180.1" y="188.3">39</text>
<text x="187.2" y="189.5">RESET</text>
<text x="204" y="189.5">OP2</text>
<text x="204" y="186.9">OP1</text>
<text x="213.1" y="188.3">35</text>
<text x="229.8" y="190.9">1</text>
<text x="229.8" y="188.3">2</text>
<text x="278.3" y="188.3">12</text>
<text x="285.5" y="186.9">DA3</text>
<text x="285.5" y="189.5">RY5</text>
<text x="292" y="189.5">RA5</text>
<text x="292" y="186.9">DY3</text>
<text x="301" y="188.3">9</text>
<text x="335.8" y="190.9">5</text>
<text x="335.8" y="188.3">9</text>
<text x="180.1" y="193.5">18</text>
<text x="180.1" y="196.1">19</text>
<text x="187.2" y="194.6">XTAL1</text>
<text x="187.2" y="197.2">XTAL2</text>
<text x="204.8" y="194.6">INT</text>
<text x="213.1" y="193.5">33</text>
<text x="278.3" y="193.5">20</text>
<text x="278.5" y="196.1">11</text>
<text x="285.5" y="194.6">+5V</text>
<text x="285.5" y="197.2">0V</text>
<text x="291.7" y="194.6">VDD</text>
<text x="291.9" y="197.2">VSS</text>
<text x="301" y="193.5">1</text>
<text x="301" y="196.1">10</text>
<text x="180.1" y="198.7">10</text>
<text x="187.2" y="199.8">RCLK</text>
<text x="197.7" y="199.8">BAUDOUT</text>
<text x="213.1" y="198.7">17</text>
<text x="183.9" y="237.5">3</text>
<text x="183.9" y="234.9">8</text>
<text x="189.8" y="238.6">0V</text>
<text x="189.8" y="236">VDD</text>
<text x="199.7" y="236">VOUT</text>
<text x="210.5" y="234.9">5</text>
<text x="183.9" y="245.2">6</text>
<text x="202.9" y="241.2">C+</text>
<text x="203.5" y="243.8">C-</text>
<text x="210.5" y="240">2</text>
<text x="210.5" y="242.6">4</text>
<text x="183.9" y="247.8">7</text>
<text x="189.8" y="248.9">OSC</text>
<text x="189.8" y="246.3">FREQX2</text>
<text x="202.9" y="248.9">ZC</text>
<text x="210.5" y="247.8">1</text>
</g>
<g font-size="2">
<text x="347.7" y="83.4">RXD</text>
<text x="347.7" y="80.8">DSR</text>
<text x="347.7" y="78.2">DCD</text>
<text x="347.7" y="88.5">TXD</text>
<text x="347.7" y="85.9">RTS</text>
<text x="347.7" y="93.7">DTR</text>
<text x="347.7" y="91.1">CTS</text>
<text x="347.7" y="96.3">RI</text>
<text x="347.7" y="98.9">GND</text>
<text x="340.9" y="102.1">S</text>
<text x="347.7" y="173.8">DSR</text>
<text x="347.7" y="171.3">DCD</text>
<text x="347.7" y="179">RTS</text>
<text x="347.7" y="176.4">RXD</text>
<text x="347.7" y="184.2">CTS</text>
<text x="347.7" y="181.6">TXD</text>
<text x="347.7" y="189.3">RI</text>
<text x="347.7" y="186.8">DTR</text>
<text x="347.7" y="191.9">GND</text>
<text x="340.9" y="195.2">S</text>
</g>
<g font-size="1.6">
<text x="81.6" y="96.1">RST/4.6D</text>
<text x="348.9" y="114.2">+12V/4.3D</text>
<text x="348.9" y="119.4">-12V</text>
<text x="348.8" y="124.6">KB_INT_ENABLE/2.1E</text>
<text x="348.7" y="127.2">INT_UART1/5.5B</text>
<text x="348.9" y="207.3">+12V/4.3D</text>
<text x="348.9" y="212.5">-12V</text>
<text x="348.7" y="217.7">INT_UART2/5.5B</text>
<text x="140.6" y="235.7">+12V/4.3D</text>
<text x="247.6" y="235.7">-12V</text>
</g>
</svg>
